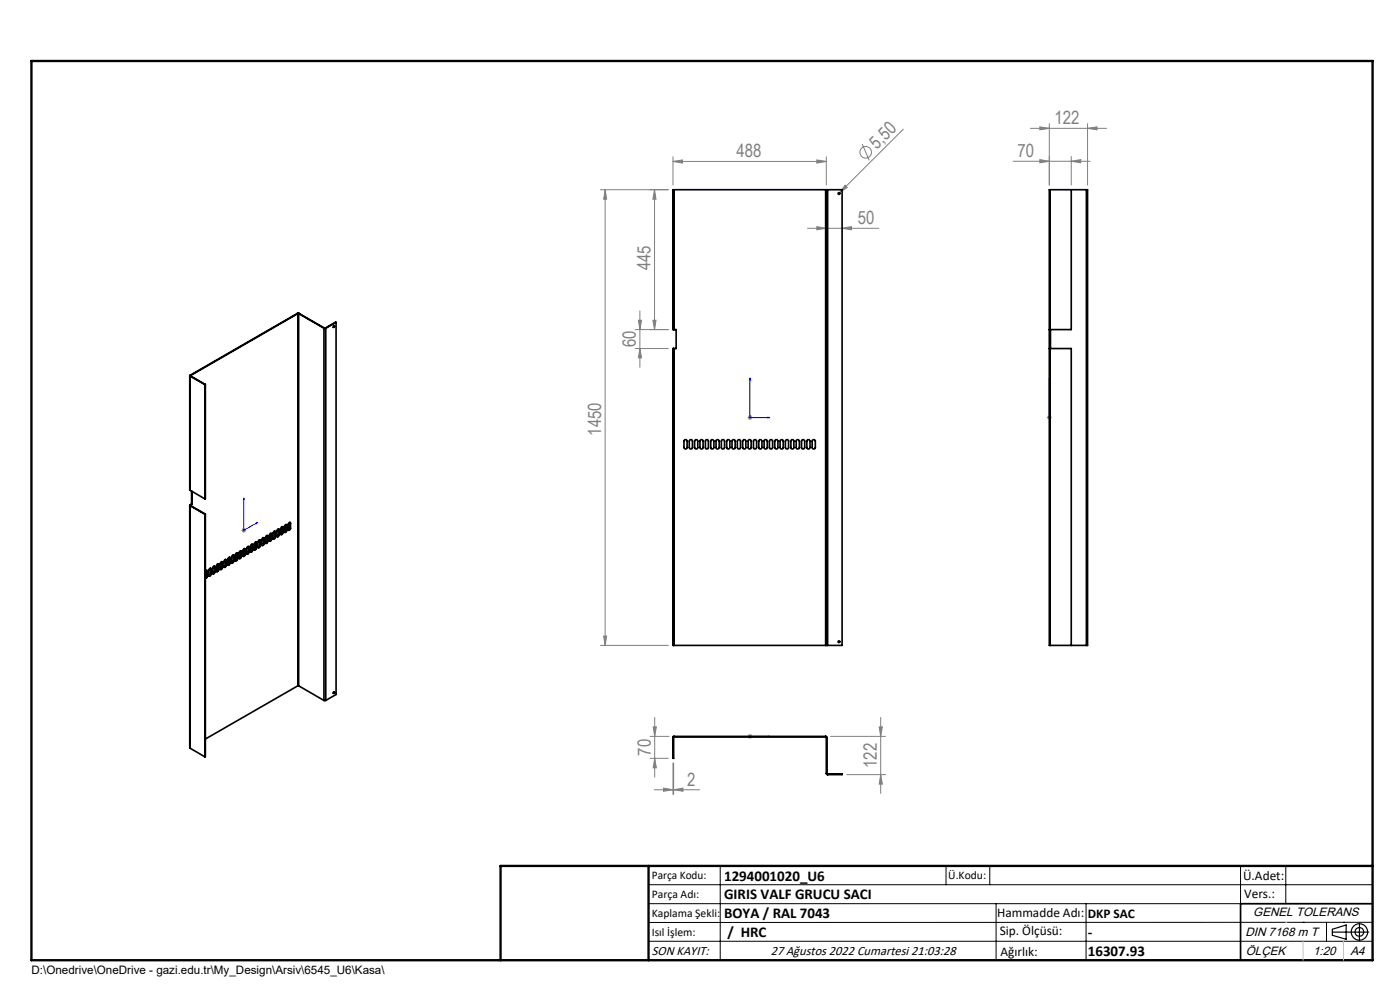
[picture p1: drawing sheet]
<svg xmlns="http://www.w3.org/2000/svg" width="297mm" height="210mm" viewBox="0 0 297 210" stroke-linecap="round" stroke-linejoin="round" font-family="sans-serif">
<g fill="none" stroke="#808080" stroke-width=".21">
<path d="M142.8 34.2l2-.3v.7zM142.8 33.3v6M142.8 34.2h32.5M173.3 33.9l2 .3-2 .4zM175.3 33.3v6M179.3 39.3l.4 .4-1.6 1.2zM182.9 30.5l1.5 3.5M191.6 27.4l-13.5 13.5M214.9 34.2h16.3M218.6 27.2h16.1M220.6 26.9l2 .3-2 .3zM220.6 33.9l2 .3-2 .3z"/>
<path d="M222.6 26.2v13.1M227.3 34.2l2-.3v.6zM227.3 33.2v6.1M230.7 27.2l2-.3v.6zM230.7 26.2v13.1M127.4 40.2h14.4M128.4 40.2v96.7M128.4 40.2l.3 2.1h-.6zM138.9 40.2v29.7M138.9 40.2l.3 2.1h-.7zM171.3 48.4h15.1M173.3 48.1l2 .3-2 .3z"/>
<path d="M178.1 40.9l-.3 .3M178.6 48.4l2-.3v.6zM134.8 73.9h7M134.8 69.9h7M135.4 67.9h.7l-.4 2zM135.7 73.9l.4 2h-.7zM135.7 65.9v12M138.5 67.9h.7l-.3 2zM158.6 88.6h1M158.7 88.2l.8 .7M159.1 88.1v1M159.5 88.2l-.8 .7"/>
<path d="M222.1 88.6h1M222.2 88.2l.8 .7M222.6 88.1v1M223 88.2l-.8 .7M51.2 112.5h1M51.4 112.1l.7 .7M51.7 112v1M52.1 112.1l-.7 .7M127.4 136.9h14.4M128.1 134.9h.6l-.3 2zM137.9 156.2h4.1M138.6 154.2h.6l-.3 2z"/>
<path d="M138.9 152.2v12.6M158.6 156.2h1M158.7 155.8l.8 .8M159.1 155.7v1M159.5 155.8l-.8 .8M176.2 156.2h11.7M186.5 154.2h.7l-.4 2zM186.8 152.2v16.1M137.9 160.9h3.9M138.8 167.5h9.6M138.9 160.9l.3 2h-.6zM140.8 167.2l2 .3-2 .3z"/>
<path d="M142.8 161.8v6.7M142.9 167.5l2-.3v.6zM142.9 161.8v6.7M179.6 164.3h8.3M186.8 164.3l.4 2h-.7z"/>
<circle cx="183.7" cy="32.3" r="1.23"/>
</g>
<g fill="none" stroke="#000" stroke-width=".25">
<path d="M282.6 197.7h7.8M282.6 197.1l3-.9v3l-3-.8zM288.4 195.8v3.8M106.2 203.7h185"/>
<circle cx="288.4" cy="197.7" r="1.74"/>
<circle cx="288.4" cy="197.7" r=".93"/>
</g>
<g fill="none" stroke="#00f" stroke-width=".21">
<path d="M159.1 80.2l.1 .4h-.2zM159.1 80.2v8.4h4.2M162.9 88.5l.4 .1-.4 .1zM222.6 88.5v.2zM222.6 80.2v.4v-.4M222.6 88.6h.1M222.6 80.2v8.4M51.7 105.6l.1 .3-.2 .1zM51.7 105.6v6.9l3-1.7M54.4 110.9l.3-.1-.3 .2zM159 156.2h.2zM159.1 156.2h.1"/>
<path d="M159.1 156.2h4.2M163.3 156.2h-.4h.4"/>
</g>
<g fill="none" stroke="#000" stroke-width=".21">
<path d="M137.6 187.7h153.6M137.6 191.7h153.6M137.6 199.7h153.6M152.8 183.7v20M200.7 183.7v4M210 183.7v4M211.3 191.7v12M230.4 191.7v12M263.2 183.7v20M272.8 183.7v8M276.4 195.6h.1M281.4 195.6v4.1"/>
<path d="M285 195.6h.1M291.2 195.6l-153.6 .1"/>
</g>
<path d="M291.2 191.7h-28v12" fill="none" stroke="#000" stroke-width=".35"/>
<path d="M6.7 12.9h284.5v190.8h-284.5zM137.6 183.7v20M291.2 183.7h-185v20" fill="none" stroke="#000" stroke-width=".5"/>
<path d="M276.4 199.7v4M285 199.7v4" fill="none" stroke="#c0c0c0" stroke-width=".21"/>
<path d="M272.8 195.6h.1" fill="none" stroke="#c0c0c0" stroke-width=".25"/>
<g fill="#00f">
<path d="M162.9 88.5l.4 .1-.4 .1zM159.1 80.2l.1 .4h-.2z"/>
<path d="M162.9 156.2h.4zM159 156.2h.2z"/>
<path d="M54.4 110.9l.3-.1-.3 .2zM51.7 105.6l.1 .3-.2 .1zM222.6 88.5v.2zM222.6 80.2v.4z"/>
</g>
<g fill="#808080">
<path d="M179.3 39.3l.4 .4-1.6 1.2z"/>
<path d="M227.3 34.2l2-.3v.6zM220.6 33.9l2 .3-2 .3z"/>
<path d="M173.3 48.1l2 .3-2 .3zM178.6 48.4l2-.3v.6z"/>
<path d="M142.8 34.2l2-.3v.7zM173.3 33.9l2 .3-2 .4z"/>
<path d="M135.7 73.9l.4 2h-.7zM135.4 67.9h.7l-.4 2z"/>
<path d="M138.9 160.9l.3 2h-.6zM138.6 154.2h.6l-.3 2zM186.8 164.3l.4 2h-.7zM186.5 154.2h.7l-.4 2z"/>
<path d="M138.5 67.9h.7l-.3 2zM138.9 40.2l.3 2.1h-.7z"/>
<path d="M128.4 40.2l.3 2.1h-.6zM128.1 134.9h.6l-.3 2z"/>
<path d="M140.8 167.2l2 .3-2 .3zM142.9 167.5l2-.3v.6z"/>
<path d="M220.6 26.9l2 .3-2 .3zM230.7 27.2l2-.3v.6z"/>
</g>
<g fill="none" stroke="#000" stroke-width=".35">
<path d="M142.9 40.2h.1M142.9 40.2h-.1v29.7h.1M142.9 40.2v29.7M143 40.2h32.2M143 40.2v29.7M175.2 40.2h.1M175.2 40.2v96.7M175.3 40.2h.3M175.3 40.2v96.7M175.6 40.2h3v96.7h-3M175.6 40.2v96.7M222.8 40.2h-.2v96.7h.2"/>
<path d="M222.8 40.2h7.7M222.8 40.2v29.7M227.3 40.2v29.7h-4.5M230.5 40.2h.2v96.7h-.2M230.5 40.2v96.7M40.3 79.7v24.3M40.3 79.6v.2M40.3 79.8l3.2 1.8M40.3 79.8v24.2M40.3 79.6l.1 .1M40.4 79.7h.1M40.4 79.7l3.2 1.9"/>
<path d="M40.4 79.7l-.1 .1M63.1 66.5h.4M63.1 66.5l-22.8 13.1M63.1 66.5h.1M63.2 66.5h.2M63.2 66.5l-22.8 13.2M63.2 66.5v79M63.4 66.5l5.3 3.1M63.4 66.5v79M63.5 66.5h-.1M63.5 66.5l5.3 3.1M68.7 69.6h.4"/>
<path d="M68.7 69.6v79M68.8 69.6h.2M68.8 69.6h-.1M69 69.6h.1M69.1 69.6v79M70.8 69.1l-.1 .3M71.3 68.4l-2.2 1.2M71.3 68.4v78.9l-2.2 1.3M71.3 68.4l-.1-.1-2.2 1.3M142.9 73.9h.1M142.9 69.9h.1M142.9 73.9h-.1v63h.1"/>
<path d="M142.9 73.9v63M143 69.9h.4v4h-.4M143 73.9v63M222.6 73.9h.2M222.6 69.9h.2M222.7 69.9v4M222.8 73.9h4.5v63M222.8 73.9v63M222.8 69.9v4M43.5 81.6v24.2M43.6 81.6h-.1M43.6 81.6l-.1 24.2"/>
<path d="M145.2 93.3a.33 .33 0 0 1 .4 0 .33 .33 0 0 1 .2 .3v1.3a.34 .34 0 0 1-.4 .3 .34 .34 0 0 1-.3-.3zM146.3 93.3a.33 .33 0 0 1 .4 0 .33 .33 0 0 1 .2 .3v1.3a.34 .34 0 0 1-.3 .3 .34 .34 0 0 1-.4-.3zM147.4 93.4a.33 .33 0 0 1 .4-.1 .33 .33 0 0 1 .2 .3v1.3a.34 .34 0 0 1-.3 .3 .34 .34 0 0 1-.3-.3zM148.6 93.4a.33 .33 0 0 1 .3-.1 .33 .33 0 0 1 .3 .3v1.3a.34 .34 0 0 1-.4 .3 .34 .34 0 0 1-.3-.3zM149.7 93.4a.33 .33 0 0 1 .3-.1 .33 .33 0 0 1 .3 .3v1.3a.32 .32 0 0 1-.3 .3 .32 .32 0 0 1-.4-.3zM150.8 93.4a.35 .35 0 0 1 .4-.1 .35 .35 0 0 1 .2 .3v1.3a.34 .34 0 0 1-.3 .3 .34 .34 0 0 1-.3-.3zM152 93.3a.33 .33 0 0 1 .4 0 .33 .33 0 0 1 .2 .3v1.3a.34 .34 0 0 1-.4 .3 .34 .34 0 0 1-.3-.3zM153.1 93.3a.33 .33 0 0 1 .4 0 .33 .33 0 0 1 .2 .3v1.3a.34 .34 0 0 1-.3 .3 .34 .34 0 0 1-.4-.3zM154.3 93.3a.33 .33 0 0 1 .3 0 .33 .33 0 0 1 .2 .3v1.3a.34 .34 0 0 1-.3 .3 .34 .34 0 0 1-.3-.3zM155.4 93.3a.33 .33 0 0 1 .4 0 .33 .33 0 0 1 .2 .3v1.3a.34 .34 0 0 1-.4 .3 .34 .34 0 0 1-.3-.3zM156.5 93.4a.33 .33 0 0 1 .4-.1 .33 .33 0 0 1 .2 .3v1.3a.34 .34 0 0 1-.3 .3 .34 .34 0 0 1-.4-.3zM157.6 93.4a.33 .33 0 0 1 .4-.1 .33 .33 0 0 1 .2 .3v1.3a.34 .34 0 0 1-.3 .3 .34 .34 0 0 1-.3-.3z"/>
<path d="M158.7 93.4a.33 .33 0 0 1 .4-.1 .33 .33 0 0 1 .2 .3v1.3a.32 .32 0 0 1-.3 .3 .32 .32 0 0 1-.3-.3zM159.9 93.4a.35 .35 0 0 1 .4-.1 .35 .35 0 0 1 .2 .3v1.3a.34 .34 0 0 1-.3 .3 .34 .34 0 0 1-.4-.3zM161 93.4a.35 .35 0 0 1 .4-.1 .35 .35 0 0 1 .2 .3v1.3a.34 .34 0 0 1-.3 .3 .34 .34 0 0 1-.3-.3zM162.1 93.4a.35 .35 0 0 1 .4-.1 .35 .35 0 0 1 .3 .3v1.3a.34 .34 0 0 1-.4 .3 .34 .34 0 0 1-.3-.3zM163.3 93.3a.33 .33 0 0 1 .4 0 .33 .33 0 0 1 .2 .3v1.3a.34 .34 0 0 1-.3 .3 .34 .34 0 0 1-.4-.3zM164.5 93.3a.33 .33 0 0 1 .3 0 .33 .33 0 0 1 .2 .3v1.3a.34 .34 0 0 1-.3 .3 .34 .34 0 0 1-.3-.3zM165.6 93.4a.33 .33 0 0 1 .3-.1 .33 .33 0 0 1 .3 .3v1.3a.34 .34 0 0 1-.4 .3 .34 .34 0 0 1-.3-.3zM166.7 93.4a.33 .33 0 0 1 .4-.1 .33 .33 0 0 1 .2 .3v1.3a.34 .34 0 0 1-.3 .3 .34 .34 0 0 1-.4-.3zM167.8 93.4a.33 .33 0 0 1 .4-.1 .33 .33 0 0 1 .2 .3v1.3a.32 .32 0 0 1-.3 .3 .32 .32 0 0 1-.3-.3zM168.9 93.4a.35 .35 0 0 1 .4-.1 .35 .35 0 0 1 .3 .3v1.3a.34 .34 0 0 1-.4 .3 .34 .34 0 0 1-.3-.3zM170.1 93.4a.35 .35 0 0 1 .4-.1 .35 .35 0 0 1 .2 .3v1.3a.34 .34 0 0 1-.3 .3 .34 .34 0 0 1-.4-.3zM171.2 93.4a.35 .35 0 0 1 .4-.1 .35 .35 0 0 1 .2 .3v1.3a.34 .34 0 0 1-.3 .3 .34 .34 0 0 1-.3-.3z"/>
<path d="M172.4 93.3a.33 .33 0 0 1 .4 0 .33 .33 0 0 1 .2 .3v1.3a.34 .34 0 0 1-.4 .3 .34 .34 0 0 1-.3-.3zM40.3 107.2v51.5M40.3 107.1v.2M40.3 104l3.2 1.8M40.3 107.3v51.4M40.3 107.3l3.2 1.8M40.3 107.1l.1 .1M40.4 107.2h.1M40.4 107.2l-.1 .1M40.4 107.2l3.2 1.8M40.6 106.9l.1 .1M40.6 104.2v2.7"/>
<path d="M40.6 106.9l-.3 .2M40.7 104.2v2.8M40.7 107l-.3 .2M43.5 109.1v51.4M43.6 109l-.1 51.5M43.6 109l-.1 .1M46.2 119.6l.1 .1M46.3 119.7l.1 .1M46.3 119.7v1.1M46.4 119.8a.27 .27 0 0 0-.4-.1 .27 .27 0 0 0-.1 .3v1.2h.3l.2-.3M46.4 119.8v1.1M47.1 119.1v.2"/>
<path d="M47.1 119.3h.1M47.1 119.3v1M47.2 119.3l-.1-.2-.4 .3v1.3a.25 .25 0 0 0 .3 .1 .25 .25 0 0 0 .2-.3v-.1M47.2 119.3v1.1M47.9 118.7v.1M47.9 119.9l-.3 .4M47.9 118.8h.1M47.9 119.9h.1M47.9 118.8v1.1M48 118.8l-.2-.1-.3 .3v1.2a.27 .27 0 0 0 .4 .1 .27 .27 0 0 0 .1-.4M48 118.8v1.1M48.7 118.2v.1"/>
<path d="M48.7 119.4l-.3 .5M48.7 118.3l.1 .1M48.7 119.4l.1 .1M48.7 118.3v1.1M48.8 118.4a.27 .27 0 0 0-.4-.1 .27 .27 0 0 0-.1 .4v1.1a.29 .29 0 0 0 .4 0 .29 .29 0 0 0 .1-.3M48.8 118.4v1.1M49.5 117.7v.2M49.5 118.9l-.4 .5M49.5 117.9h.1M49.5 118.9l.1 .1M49.5 117.9v1M49.6 117.9a.22 .22 0 0 0-.3-.2 .22 .22 0 0 0-.1 .3l-.1 1.3a.28 .28 0 0 0 .4 .1 .28 .28 0 0 0 .1-.4"/>
<path d="M49.6 117.9v1.1M50.3 117.3v.1M50.3 118.5l-.3 .4M50.3 117.4l.1 .1M50.3 118.5h.1M50.3 117.4v1.1M50.4 117.5a.28 .28 0 0 0-.4-.2 .28 .28 0 0 0-.1 .4v1.1a.22 .22 0 0 0 .3 .2 .22 .22 0 0 0 .1-.3l.1-.2M50.4 117.5v1M51.1 116.8v.1M51.1 118l-.3 .5M51.1 116.9l.1 .1M51.1 118l.1 .1"/>
<path d="M51.1 116.9v1.1M51.2 117l-.2-.2-.2 .3-.1 1.2a.27 .27 0 0 0 .4 .2 .27 .27 0 0 0 .1-.4M51.2 117v1.1M51.9 116.4v.1M51.9 117.6l-.2 .4h-.2M51.9 116.5h.1M51.9 117.6h.1M51.9 116.5v1.1M52 116.5a.27 .27 0 0 0-.4-.1 .27 .27 0 0 0-.1 .4l.1 1.2h.3l.1-.4M52 116.5v1.1M52.7 115.9v.1M52.7 117.1l-.3 .4"/>
<path d="M52.7 116l.1 .1M52.7 117.1h.1M52.7 116v1.1M52.8 116.1a.25 .25 0 0 0-.3-.2 .25 .25 0 0 0-.1 .4v1.2h.2l.2-.4M52.8 116.1v1M53.5 115.4v.2M53.5 116.6l-.3 .5M53.5 115.6h.1M53.5 116.6l.1 .1M53.5 115.6v1M53.6 115.6l-.1-.2-.4 .4v1.2l.3 .1 .2-.4M53.6 115.6v1.1"/>
<path d="M54.3 115v.1M54.3 116.2l-.1 .3-.2 .1M54.3 115.1h.1M54.3 116.2h.1M54.3 115.1v1.1M54.4 115.1l-.1-.1-.4 .3v1.3l.3 .1 .2-.5M54.4 115.1v1.1M55.1 114.5v.1M55.1 115.7l-.3 .5M55.1 114.6l.1 .1M55.1 115.7l.1 .1M55.1 114.6v1.1"/>
<path d="M55.2 114.7a.28 .28 0 0 0-.4-.1 .28 .28 0 0 0-.1 .4v1.1a.28 .28 0 0 0 .4 .1 .28 .28 0 0 0 .1-.4M55.2 114.7v1.1M55.9 114v.2M55.9 115.2l-.3 .5M55.9 114.2h.1M55.9 115.2l.1 .1M55.9 114.2v1M56 114.2a.26 .26 0 0 0-.3-.1 .26 .26 0 0 0-.2 .3v1.2a.25 .25 0 0 0 .4 .1 .25 .25 0 0 0 .1-.3v-.1M56 114.2v1.1M56.7 113.6v.1M56.7 114.8l-.3 .4M56.7 113.7l.1 .1"/>
<path d="M56.7 114.8l.1 .1M56.7 113.7v1.1M56.8 113.8v-.1a.29 .29 0 0 0-.4 0 .29 .29 0 0 0-.1 .3v1.1a.19 .19 0 0 0 .2 .2 .19 .19 0 0 0 .2-.2l.1-.2M56.8 113.8v1.1M57.5 113.1v.1M57.5 114.3l-.2 .4-.2 .1M57.5 113.2l.1 .1M57.5 114.3l.1 .1M57.5 113.2v1.1M57.6 113.3a.19 .19 0 0 0-.2-.2 .19 .19 0 0 0-.2 .2l-.1 1.3a.19 .19 0 0 0 .2 .2 .19 .19 0 0 0 .2-.2l.1-.2M57.6 113.3v1.1M58.3 112.7v.1"/>
<path d="M58.3 113.9l-.3 .4M58.3 112.8h.1M58.3 113.9h.1M58.3 112.8v1.1M58.4 112.8a.25 .25 0 0 0-.3-.1 .25 .25 0 0 0-.1 .3l-.1 1.2a.25 .25 0 0 0 .3 .1 .25 .25 0 0 0 .2-.3v-.1M58.4 112.8v1.1M59.1 112.2v.1M59.1 113.4l-.3 .4M59.1 112.3l.1 .1M59.1 113.4h.1M59.1 112.3v1.1M59.2 112.4l-.2-.2-.3 .4 .1 1.3a.33 .33 0 0 0 .4-.5"/>
<path d="M59.2 112.4v1M59.9 111.7v.2M59.9 113l-.3 .4M59.9 111.9h.1M59.9 113h.1M59.9 111.9v1.1M60 111.9l-.1-.2-.4 .4v1.2l.3 .1 .2-.4M60 111.9v1.1M60.7 111.3v.1M60.7 112.5l-.1 .2-.2 .2M60.7 111.4h.1M60.7 112.5h.1"/>
<path d="M60.7 111.4v1.1M60.8 111.4l-.1-.1-.3 .3v1.3h.2l.2-.4M60.8 111.4v1.1M61.5 110.8v.1M61.5 112v.3l-.3 .2M61.5 110.9l.1 .1M61.5 112l.1 .1M61.5 110.9v1.1M61.6 111l-.1-.2-.4 .4v1.2a.25 .25 0 0 0 .4 .1 .25 .25 0 0 0 .1-.4M61.6 111v1.1M43.9 121v.1M43.9 122.2l-.3 .4"/>
<path d="M43.9 121.1l.1 .1M43.9 122.2h.1M43.9 121.1v1.1M44 122.2l-.1 .3-.3 .2M44 121.2a.21 .21 0 0 0-.3-.2 .21 .21 0 0 0-.1 .2M44 121.2v1M44.7 120.5v.1M44.7 121.7l-.4 .5M44.7 120.6l.1 .1M44.7 121.7l.1 .1M44.7 120.6v1.1M44.8 120.7a.28 .28 0 0 0-.4-.1 .28 .28 0 0 0-.1 .4v1.2l.4-.1 .1-.3"/>
<path d="M44.8 120.7v1.1M45.5 120.1v.1M45.5 121.3l-.3 .4M45.5 120.2h.1M45.5 121.3h.1M45.5 120.2v1.1M45.6 120.2l-.2-.1-.2 .2-.1 1.3a.27 .27 0 0 0 .4 .1 .27 .27 0 0 0 .1-.4M45.6 120.2v1.1M46.3 120.8l-.4 .4M46.3 120.8l.1 .1M47.1 120.3l-.1 .3-.3 .2M47.1 120.3l.1 .1"/>
<path d="M142.9 136.9h.1M143 136.9h32.2M175.2 136.9h.1M175.3 136.9h.3M222.8 136.9h7.7M40.3 158.7l3.2 1.8M63.2 145.5h.2M63.2 145.5l-19.6 11.3M63.4 145.5l5.3 3.1M68.7 148.6h.4M70.8 146.8l-.1 .2M142.8 156.4v4.5h.1v-4.5"/>
<path d="M142.8 156.4h.1M143 156.2l-.2 .2M143 156.3l-.1 .1M143 156.2v.1M143 156.3h32.2M143 156.2h32.2M175.2 156.2l.2 .2M175.2 156.3l.1 .1M175.2 156.2v.1M175.3 156.4v7.7M175.3 156.4h.1M175.4 156.4v7.7"/>
<path d="M175.3 164.1l.3 .2M175.3 164.1h.1M175.4 164.1l.2 .1M175.6 164.2h3v.1h-3M175.6 164.2v.1"/>
<circle cx="178" cy="41" r=".18"/>
<circle cx="70.8" cy="69.3" r=".15"/>
<circle cx="178" cy="136.1" r=".18"/>
<circle cx="70.8" cy="147" r=".16"/>
</g>
<g font-size="3.9" fill="#808080">
<text x="223.7" y="26.3">122</text>
<text x="156.2" y="33.4">488</text>
<text x="186" y="31.8" transform="rotate(-45 186 31.8)">5,50</text>
<text x="215.9" y="33.3">70</text>
<text x="182" y="47.5">50</text>
<text x="138" y="57.4" transform="rotate(-90 138 57.4)">445</text>
<text x="134.9" y="73.7" transform="rotate(-90 134.9 73.7)">60</text>
<text x="127.5" y="92.4" transform="rotate(-90 127.5 92.4)">1450</text>
<text x="138" y="160.3" transform="rotate(-90 138 160.3)">70</text>
<text x="145.8" y="166.6">2</text>
<text x="186" y="162.9" transform="rotate(-90 186 162.9)">122</text>
</g>
<g font-size="3.2">
<text x="153.6" y="190.8">GIRIS VALF GRUCU SACI</text>
<text x="153.6" y="186.8">1294001020_U6</text>
<text x="153.6" y="194.8">BOYA / RAL 7043</text>
<text x="154.3" y="198.8">/ HRC</text>
<text x="230.8" y="198.7">-</text>
<text x="230.8" y="202.8">16307.93</text>
</g>
<g font-size="2.8">
<text x="263.7" y="186.7">Ü.Adet:</text>
<text x="263.9" y="190.5">Vers.:</text>
<text x="211.5" y="194.5">Hammadde Adı:</text>
<text x="230.8" y="194.7">DKP SAC</text>
<text x="138.3" y="202.6">SON KAYIT:</text>
<text x="163.5" y="202.6">27 Ağustos 2022 Cumartesi 21:03:28</text>
<text x="212.1" y="198.4">Sip. Ölçüsü:</text>
<text x="212.2" y="202.7">Ağırlık:</text>
</g>
<g font-size="2.6">
<text x="265.9" y="194.4">GENEL TOLERANS</text>
<text x="264.2" y="198.5">DIN 7168 m T</text>
<text x="264.3" y="202.6">ÖLÇEK</text>
<text x="278.5" y="202.6">1:20</text>
<text x="286.5" y="202.6">A4</text>
</g>
<g font-size="2.5">
<text x="138.3" y="186.4">Parça Kodu:</text>
<text x="138.3" y="190.5">Parça Adı:</text>
<text x="201.2" y="186.5">Ü.Kodu:</text>
<text x="138.3" y="194.5">Kaplama Şekli:</text>
<text x="138.3" y="198.6">Isıl İşlem:</text>
<text x="6.7" y="206.7">D:\Onedrive\OneDrive - gazi.edu.tr\My_Design\Arsiv\6545_U6\Kasa\</text>
</g>
</svg>
